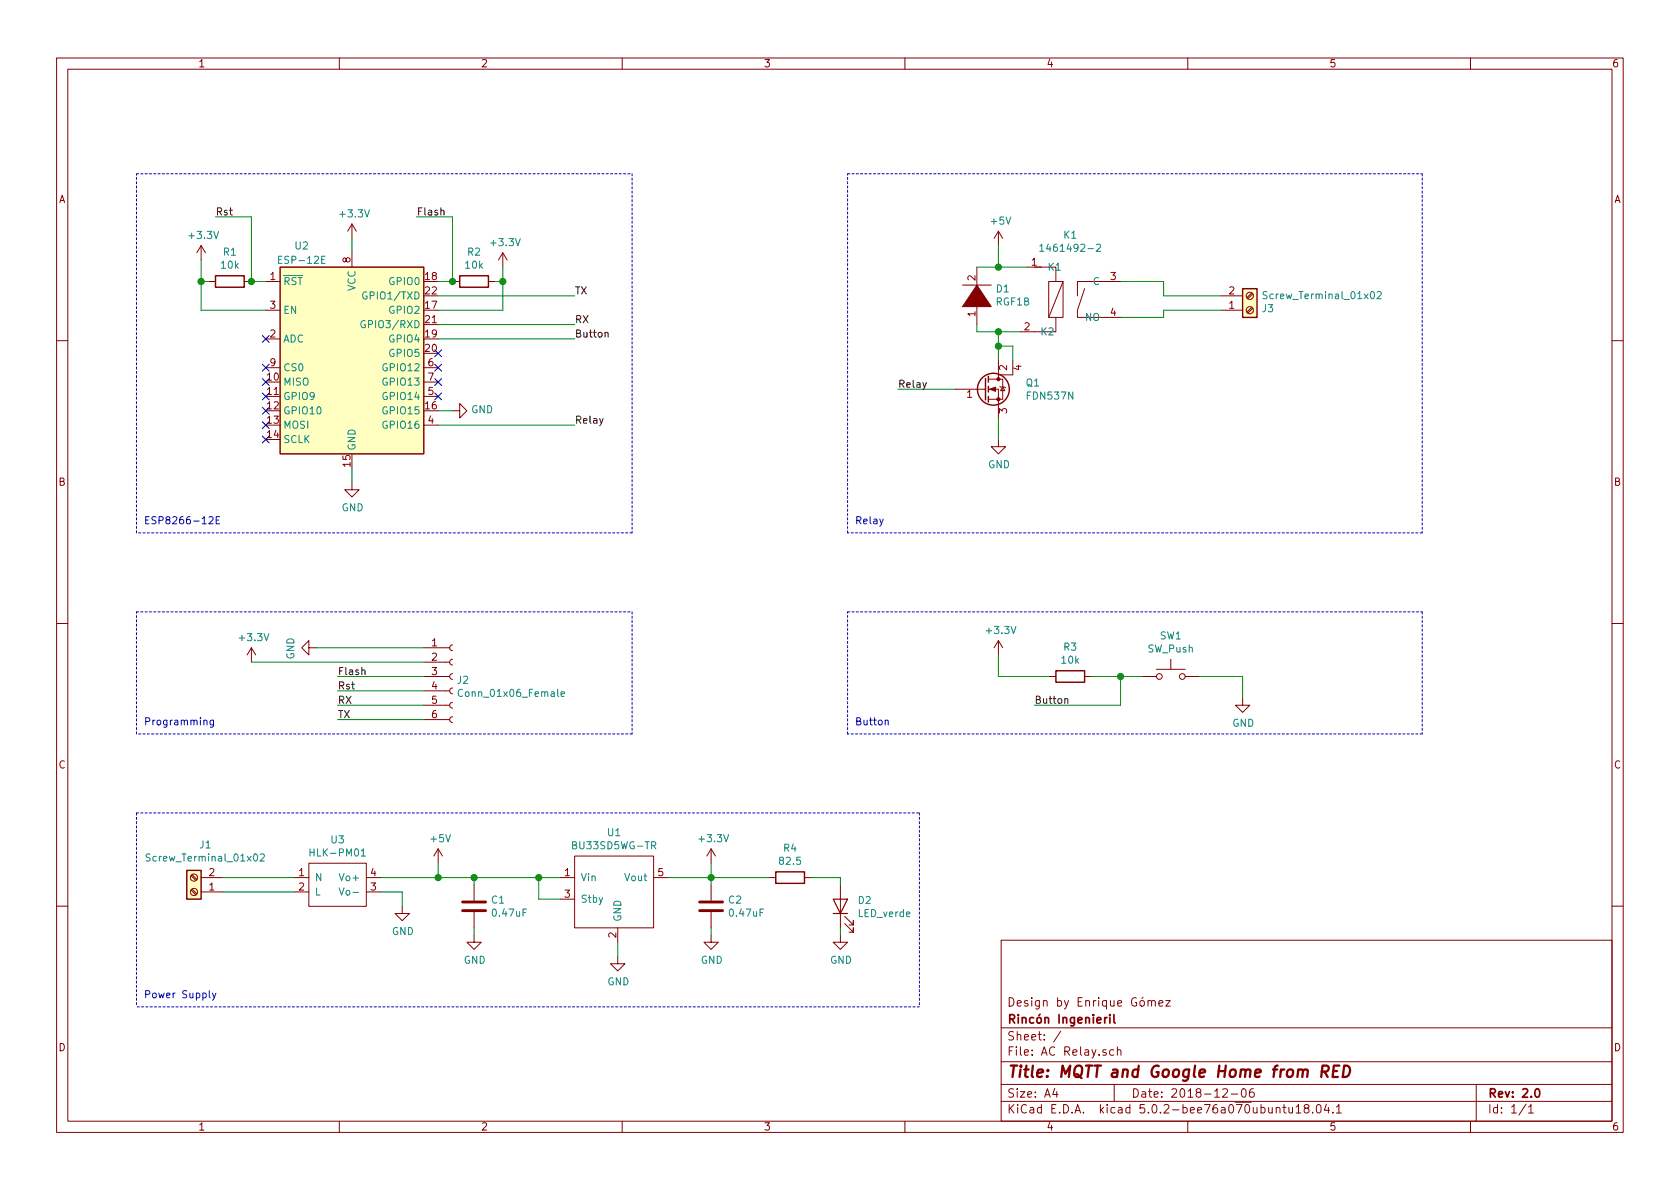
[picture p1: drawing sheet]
<svg xmlns="http://www.w3.org/2000/svg" width="297mm" height="210mm" viewBox="0 0 297 210" stroke-linecap="round" stroke-linejoin="round" font-family="sans-serif">
<g fill="none" stroke="#840000" stroke-width=".18">
<path d="M10 10.3h277v189.9h-277zM12 12.2h273v186.1h-273zM60 10.3v1.9M110 10.3v1.9M160 10.3v1.9M210 10.3v1.9M260 10.3v1.9M62.2 39.6v2.6M62.2 39.6l-.7 1.3M62.2 39.6l.8 1.3M35.6 43.4l-.8 1.3M35.6 43.4v2.6"/>
<path d="M35.6 43.4l.7 1.3M36.8 49.8h1.3M43.2 49.8h1.2M47 49.8h2.5M47 59.9h2.5M47 54.9h2.5M62.2 44.7v2.5M80 49.8h1.3M86.4 49.8h1.2M88.9 44.7l-.8 1.3M88.9 44.7v2.5M88.9 44.7l.8 1.3"/>
<path d="M170.2 50.4h5.1M172.7 47.2v3.8M172.7 53.6v3.8M176.5 40.9l-.7 1.3M176.5 40.9v2.5M176.5 40.9l.8 1.3M181.6 47.2h2.5M182.9 47.2h3.8v2.6M185.4 49.8h2.6v6.3h-2.6zM186.7 56.1v2.6h-6.4M188 49.8l-2.6 6.3M191.8 51l-1.3 3.9v1.2h7.6"/>
<path d="M198.1 49.8h-7.6v2.5M215.9 54.9h3.8M215.9 52.3h3.8M221.3 51.8l-.9 .8M221.3 54.4l-.9 .8M221.5 52l-.9 .8M221.5 54.5l-.9 .9M10 60.2h2M47 65h2.5M74.9 75.2h2.6M74.9 70.1h2.6M74.9 65h2.6"/>
<path d="M74.9 67.6h2.6M80 72.6h1.3v-1.2l1.2 1.2-1.2 1.3v-1.3M168.9 68.8h5.1M174 68.8h.2M174.8 68.8h1.7v5.1M174.8 67.1h1.7M176.5 77.7v1.3h1.3l-1.3 1.3-1.2-1.3h1.2M176.5 67.1h.8v3.5h-2.5M176.5 63.7v3.4M176.8 68.3l.1 .1h.8l.1 .2M177.3 68.4l.4 .7h-.8zM179.1 63.7v2.6h-2.6"/>
<path d="M285 60.2h2M62.2 85.3v1.3h1.3l-1.3 1.3-1.2-1.3h1.2M10 110.3h2M44.4 114.5l-.7 1.3M44.4 114.5v2.6M44.4 114.5l.8 1.3M54.6 114.5v-1.2l-1.3 1.2 1.3 1.3v-1.3h1.3M74.9 119.6h4.6M74.9 117.1h4.6M74.9 114.5h4.6M80 119.1l-.3 .1-.2 .4 .1 .3 .4 .2M80 116.6l-.3 .1-.2 .3 .1 .4 .4 .2"/>
<path d="M80 114l-.3 .1-.2 .4 .1 .4 .4 .2M176.5 113.3v2.5M176.5 113.3l-.7 1.2M176.5 113.3l.8 1.2M185.4 119.6h1.3M191.8 119.6h1.2M201.9 119.6h2.6M204.5 118.4h5M207 116.6v1.8M209.5 119.6h2.6M285 110.3h2M74.9 127.2h4.6"/>
<path d="M74.9 124.7h4.6M74.9 122.2h4.6M80 126.7l-.3 .1-.2 .4 .1 .4 .4 .2M80 124.2l-.3 .1-.2 .3 .1 .4 .4 .2M80 121.7l-.3 .1-.2 .3 .1 .4 .4 .2M219.7 123.4v1.3h1.3l-1.3 1.3-1.3-1.3h1.3M33.8 154.9l.8 .8M33.8 157.4l.8 .8M34 154.7l.8 .8M34 157.2l.8 .9M35.6 157.7h3.8M35.6 155.2h3.8"/>
<path d="M52.1 157.7h2.5M52.1 155.2h2.5M54.6 152.6h10.2v7.7h-10.2zM64.8 157.7h2.5M64.8 155.2h2.5M77.5 150.1l-.8 1.3M77.5 150.1v2.5M77.5 150.1l.7 1.3M83.8 156.5v2.8M99.1 155.2h2.5M99.1 159h2.5M101.6 151.4h14v12.7h-14z"/>
<path d="M115.6 155.2h2.5M125.7 150.1l-.7 1.3M125.7 150.1v2.5M125.7 156.5v2.8M125.7 150.1l.8 1.3M135.9 155.2h1.3M142.2 155.2h1.3M148.6 156.5v7.6M10 160.2h2M71.1 160.3v1.2h1.3l-1.3 1.3-1.3-1.3h1.3M83.8 165.3v1.3h1.3l-1.3 1.3-1.3-1.3h1.3M83.8 161.3v2.8"/>
<path d="M109.2 169.2v1.2h1.3l-1.3 1.3-1.3-1.3h1.3M109.2 164.1v2.5M125.7 165.3v1.3h1.3l-1.3 1.3-1.2-1.3h1.2M125.7 161.3v2.8M148.6 165.3v1.3h1.3l-1.3 1.3-1.3-1.3h1.3M149.4 163.3l1.5 1.5v-.7v.7h-.8M149.4 162l1.5 1.6v-.8v.8h-.8M177 166.3h108v32h-108zM203 177.1l.2-.2 .4 .1v.9M203.6 177.1a.36 .36 0 0 1 .3-.2 .36 .36 0 0 1 .4 .2v.8M204.9 177.4l.7-.1-.1-.3-.4-.1-.2 .2 .1 .7h.5M206.1 176.9h.8l-.8 1h.8"/>
<path d="M285 160.2h2M60 198.3v1.9M110 198.3v1.9M160 198.3v1.9M177 194.8h108M177 191.8h108M177 187.8h108M177 181.8h108M186.5 192.5l-.4 1h1M186.8 193v1M187.6 182.3l-1.3 2M196.9 185.7l-.4-.1-.3 .3 .1 .6 .2 .1 .4-.1"/>
<path d="M197 191.8v3M197.6 185.7a.37 .37 0 0 1 .6 .1v.8M197.6 185.1v1.5M210 198.3v1.9M216.2 192.7l.2-.2h.4l.2 .5-.9 1h.9M217.7 193.5h1.1M219.6 192.7l.4-.2a.94 .94 0 0 1 0 1.5 .82 .82 0 0 1-.4-1.3zM221.6 192.5a.59 .59 0 0 0-.7 .7l.1 .7 .2 .1 .5-.1 .1-.5-.2-.2-.4-.1-.3 .3M226.8 195.8h.6M227 195.3v1.3l.4 .2M227.9 195.8v.9l.4 .1 .2-.1M228.5 195.8v1"/>
<path d="M229.2 195.8l.4-.5v1.5M229.2 196.8h.8M230.9 196l-.2-.2-.1-.2 .3-.3h.3l.2 .3v.2l-.7 .2a.48 .48 0 0 0 0 .7l.2 .1 .5-.1a.48 .48 0 0 0-.2-.7M232.1 196.7v.1M232.9 195.5l.3-.2a.94 .94 0 0 1 0 1.5l-.4-.3-.1-.6zM234.5 195.2l-.3 1.1h.9M234.9 195.8v1M235.7 196.7v.1M236.3 195.8l.4-.5v1.5M236.3 196.8h.9M260 198.3v1.9M261 191.8v6.5"/>
<path d="M269.8 195.2l-1.2 2M270.3 195.8l.4-.5v1.5M270.3 196.8h.8"/>
<circle cx="221" cy="54.9" r=".63"/>
<circle cx="221" cy="52.3" r=".63"/>
<circle cx="205" cy="119.6" r=".51"/>
<circle cx="209" cy="119.6" r=".51"/>
<circle cx="34.3" cy="155.2" r=".63"/>
<circle cx="34.3" cy="157.7" r=".63"/>
</g>
<path d="M195.7 179.9l-.3 .2-.1 .1M196.2 179.4v.2M196.2 179.9v1M197 179.4v1.3l.2 .2M271.5 192.7l.2-.2a.81 .81 0 0 1 .6 .6 .81 .81 0 0 1-.3 .8l-.1 .1a.79 .79 0 0 1-.4-1.3z" fill="none" stroke="#840000" stroke-width=".3"/>
<path d="M233.7 189.5h.8a.56 .56 0 0 0 .4-.5 .56 .56 0 0 0-.3-.6h-.8l-.2 2M234.2 189.5l.5 .9M235.7 189.4h.7M236.8 188.4h-1l-.2 2h1M237.7 188.4h.5a1.09 1.09 0 0 1 .4 1.3 1.09 1.09 0 0 1-1.2 .7z" fill="none" stroke="#840000" stroke-width=".41"/>
<g fill="#ffffc2" stroke="#ffffc2" stroke-width=".18">
<path d="M49.5 47.2h25.4v33.1h-25.4z"/>
<path d="M33 153.9h2.6v5.1h-2.6z"/>
<path d="M219.7 51h2.5v5.1h-2.5z"/>
</g>
<g fill="none" stroke="#840000" stroke-width=".25">
<path d="M38.1 48.8h5.1v2h-5.1zM49.5 47.2h25.4v33.1h-25.4zM81.3 48.8h5.1v2h-5.1zM219.7 51h2.5v5.1h-2.5zM174.2 66.9v3.8M174.8 66.5v1.1M174.8 68.3v1M174.8 70.1v1M186.7 118.6h5.1v2h-5.1zM33 153.9h2.6v5.1h-2.6zM137.2 154.2h5v2h-5z"/>
<circle cx="175.6" cy="68.8" r="2.82"/>
</g>
<g fill="none" stroke="#008484" stroke-width=".18">
<path d="M57.5 45.3h-.6v1.3h.6M64.5 56.8a.59 .59 0 0 0-.7 .5 .59 .59 0 0 0 .7 .6l.1-.5h-.2M64.8 51.7a.59 .59 0 0 0-.7 .6 .59 .59 0 0 0 .7 .5l.1-.5h-.2M183.8 43.5l.4-.3v1.2M183.8 44.4h.8M193.9 43.3l.5-.1 .2 .3-.1 .2-.7 .7h.8M224 51.6h-.5l-.1 .1v.4l.6 .2v.3l-.2 .2h-.5M243.5 51.7l.5-.1 .2 .3v.2l-.8 .7h.8M81.8 122a.6 .6 0 0 0-.8 .4 .6 .6 0 0 0 .6 .8l.2-.2M99.2 122.7l.6-.1-.1-.2-.3-.1-.2 .2 .1 .6h.4M26.5 151.1l-.4-.1-.2 .1v.5l.6 .2v.2l-.2 .3-.5-.1M46 151.1l.5-.1 .2 .4v.2l-.8 .7h.8"/>
<path d="M60 157l.4 1.3 .4-1.3M63.9 150.5l.3-.4v1.3M63.9 151.4h.7"/>
</g>
<g fill="none" stroke="#008400" stroke-width=".18">
<path d="M38.1 38.3h6.3v11.5h2.6M73.7 38.3h6.3v11.5h-2.5M35.6 46v8.9h11.4M35.6 49.8h1.2M62.2 42.2v2.5M77.5 52.3h24.1M77.5 57.4h24.1M77.5 59.9h24.1M87.6 49.8h1.3M88.9 47.2v7.7h-11.4M172.7 57.4v1.3h7.6M172.7 47.2h8.9"/>
<path d="M176.5 43.4v3.8M176.5 58.7v5M198.1 49.8h7.6v2.5h10.2M215.9 54.9h-10.2v1.2h-7.6M77.5 72.6h2.5M77.5 75.2h24.1M158.7 68.8h10.2M176.5 73.9v3.8M176.5 61.2h2.6v2.5M62.2 82.8v2.5M44.4 117.1h30.5M55.9 114.5h19"/>
<path d="M59.7 119.6h15.2M176.5 115.8v3.8h8.9M193 119.6h8.9M198.1 119.6v5.1h-15.2M212.1 119.6h7.6v3.8M59.7 122.2h15.2M59.7 124.7h15.2M59.7 127.2h15.2M39.4 157.7h12.7M39.4 155.2h12.7M67.3 157.7h3.8v2.6M67.3 155.2h31.8"/>
<path d="M77.5 152.6v2.6M83.8 155.2v1.3M95.2 155.2v3.8h3.9M118.1 155.2h17.8M125.7 152.6v3.9M143.5 155.2h5.1v1.3M83.8 164.1v1.2M109.2 166.6v2.6M125.7 164.1v1.2M148.6 164.1v1.2"/>
</g>
<path d="M81.8 159.5h4.1M123.7 159.5h4.1M81.8 161h4.1M123.7 161h4.1" fill="none" stroke="#840000" stroke-width=".51"/>
<g fill="none" stroke="#0000c2" stroke-width=".18" stroke-dasharray=".4 .4">
<path d="M24.1 30.7h87.7M111.8 30.7v63.5M149.9 30.7h101.6M251.5 30.7v63.5M24.1 94.2v-63.5M111.8 94.2h-87.7M149.9 94.2v-63.5M251.5 94.2h-101.6M24.1 108.2h87.7M111.8 108.2v21.6M149.9 108.2h101.6M251.5 108.2v21.6"/>
<path d="M24.1 129.8v-21.6M111.8 129.8h-87.7M149.9 129.8v-21.6M251.5 129.8h-101.6M24.1 143.8v34.2M24.1 143.8h138.5M162.6 143.8v34.2M162.6 178h-138.5"/>
</g>
<path d="M37 91.5l.4-.1 .3 .3-.1 .2-.7 .7h.8M38.2 92h.5M38.8 91.4h-.6v1.2h.6M36 127.5l.2-.2 .3 .1 .1 .8M37.7 127.3v1.1l-.2 .2-.3-.1M37.7 127.4l-.3-.1-.3 .3 .2 .5h.4M156.5 127.5l.2-.2 .3 .1v.8M37 175.2v1.1l.2 .1M37.6 175.6l.3 .8M38.2 175.6l-.5 1.2-.1 .1" fill="none" stroke="#0000c2" stroke-width=".18"/>
<g fill="#008400" stroke="#008400" stroke-width=".25">
<circle cx="125.7" cy="155.2" r=".51"/>
<circle cx="35.6" cy="49.8" r=".51"/>
<circle cx="44.5" cy="49.8" r=".51"/>
<circle cx="88.9" cy="49.8" r=".51"/>
<circle cx="80" cy="49.8" r=".51"/>
<circle cx="176.5" cy="58.7" r=".51"/>
<circle cx="176.5" cy="47.2" r=".51"/>
<circle cx="198.1" cy="119.6" r=".51"/>
<circle cx="77.5" cy="155.2" r=".51"/>
<circle cx="95.3" cy="155.2" r=".51"/>
<circle cx="83.8" cy="155.2" r=".51"/>
<circle cx="176.5" cy="61.2" r=".51"/>
</g>
<path d="M78 37.3l.1-.1h.3l.1 .8M107 58.9l.2-.1h.3v.8M64 118.6l.2-.1h.3v.8M188.3 123.7l.1-.2 .3 .1 .1 .8" fill="none" stroke="#000" stroke-width=".18"/>
<g fill="#840000" stroke="#840000" stroke-width=".18">
<path d="M172.7 50.4l2.6 3.8h-5.1z"/>
<path d="M175 68.8l1-.4v.8z"/>
<circle cx="176.5" cy="70.6" r=".28"/>
<circle cx="176.5" cy="67.1" r=".28"/>
</g>
<g fill="none" stroke="#000084" stroke-width=".18">
<path d="M46.4 59.3l1.2 1.2M47.6 59.3l-1.2 1.2M46.4 64.4l1.2 1.2M46.4 66.9l1.2 1.3M46.4 69.5l1.2 1.2M46.4 72l1.2 1.2M46.4 74.6l1.2 1.2M46.4 77.1l1.2 1.2M47.6 64.4l-1.2 1.2M47.6 66.9l-1.2 1.3M47.6 69.5l-1.2 1.2M47.6 72l-1.2 1.2"/>
<path d="M47.6 74.6l-1.2 1.2M47.6 77.1l-1.2 1.2M76.9 69.5l1.2 1.2M76.9 66.9l1.2 1.3M76.9 64.4l1.2 1.2M76.9 61.9l1.2 1.2M78.1 69.5l-1.2 1.2M78.1 66.9l-1.2 1.3M78.1 64.4l-1.2 1.2M78.1 61.9l-1.2 1.2"/>
</g>
<path d="M147.3 159h2.6l-1.3 2.5zM147.3 161.5h2.6" fill="none" stroke="#840000" stroke-width=".2"/>
<text font-size="2.8" fill="#840000" x="178" y="190.5">Title: MQTT and Google Home from RED</text>
<g font-size="2.1" fill="#840000">
<text x="178" y="178">Design by Enrique Gómez</text>
<text x="178" y="184">Sheet: /</text>
<text x="178" y="181">Rincón Ingenieril</text>
<text x="178" y="186.7">File: AC Relay.sch</text>
<text x="178" y="196.9">KiCad E.D.A. kicad 5.0.2-bee76a070ubuntu18.04.1</text>
<text x="178" y="194.1">Size: A4</text>
<text x="200" y="194.1">Date: 2018-12-06</text>
<text x="263" y="194.1">Rev: 2.0</text>
<text x="263" y="196.9">Id: 1/1</text>
</g>
<g font-size="1.8" fill="#840000">
<text x="35" y="11.9">1</text>
<text x="85" y="11.9">2</text>
<text x="135" y="11.9">3</text>
<text x="185" y="11.9">4</text>
<text x="235" y="11.9">5</text>
<text x="285" y="11.9">6</text>
<text x="10.4" y="35.9">A</text>
<text x="285.4" y="35.9">A</text>
<text x="62" y="46.5" transform="rotate(-90 62 46.5)">8</text>
<text x="182.4" y="47">1</text>
<text x="47.8" y="49.5">1</text>
<text x="75.2" y="49.5">18</text>
<text x="75.2" y="52.1">22</text>
<text x="172.5" y="49.6" transform="rotate(-90 172.5 49.6)">2</text>
<text x="196.4" y="49.5">3</text>
<text x="217.3" y="52.1">2</text>
<text x="47.8" y="59.7">2</text>
<text x="47.8" y="54.6">3</text>
<text x="75.2" y="54.6">17</text>
<text x="75.2" y="59.7">19</text>
<text x="75.2" y="57.1">21</text>
<text x="172.5" y="56" transform="rotate(-90 172.5 56)">1</text>
<text x="181.1" y="58.4">2</text>
<text x="196.4" y="55.9">4</text>
<text x="217.3" y="54.6">1</text>
<text x="47.8" y="64.8">9</text>
<text x="75.2" y="62.2">20</text>
<text x="75.7" y="64.8">6</text>
<text x="178.1" y="65.5" transform="rotate(-90 178.1 65.5)">2</text>
<text x="180.6" y="65.5" transform="rotate(-90 180.6 65.5)">4</text>
<text x="47.3" y="67.3">10</text>
<text x="47.3" y="69.8">11</text>
<text x="75.7" y="69.8">5</text>
<text x="75.7" y="67.3">7</text>
<text x="171" y="70.4">1</text>
<text x="47.3" y="72.4">12</text>
<text x="47.3" y="74.9">13</text>
<text x="47.3" y="77.5">14</text>
<text x="75.2" y="72.4">16</text>
<text x="75.7" y="74.9">4</text>
<text x="178.1" y="73.1" transform="rotate(-90 178.1 73.1)">3</text>
<text x="62" y="82.5" transform="rotate(-90 62 82.5)">15</text>
<text x="10.4" y="85.9">B</text>
<text x="285.4" y="85.9">B</text>
<text x="76.4" y="114.3">1</text>
<text x="76.4" y="116.8">2</text>
<text x="76.4" y="119.4">3</text>
<text x="76.4" y="121.9">4</text>
<text x="76.4" y="124.5">5</text>
<text x="76.4" y="127">6</text>
<text x="10.4" y="135.9">C</text>
<text x="285.4" y="135.9">C</text>
<text x="37" y="154.9">2</text>
<text x="52.9" y="154.9">1</text>
<text x="65.6" y="154.9">4</text>
<text x="99.8" y="154.9">1</text>
<text x="116.4" y="154.9">5</text>
<text x="37" y="157.5">1</text>
<text x="52.9" y="157.5">2</text>
<text x="65.6" y="157.5">3</text>
<text x="99.8" y="158.7">3</text>
<text x="109" y="165.8" transform="rotate(-90 109 165.8)">2</text>
<text x="10.4" y="185.9">D</text>
<text x="285.4" y="185.9">D</text>
<text x="35" y="199.9">1</text>
<text x="85" y="199.9">2</text>
<text x="135" y="199.9">3</text>
<text x="185" y="199.9">4</text>
<text x="235" y="199.9">5</text>
<text x="285" y="199.9">6</text>
</g>
<g font-size="1.8">
<text x="38.1" y="38.1">Rst</text>
<text x="73.7" y="38.1">Flash</text>
<text x="101.6" y="52.1">TX</text>
<text x="101.6" y="57.1">RX</text>
<text x="101.6" y="59.7">Button</text>
<text x="158.7" y="68.6">Relay</text>
<text x="101.6" y="74.9">Relay</text>
<text x="59.7" y="119.4">Flash</text>
<text x="59.7" y="124.5">RX</text>
<text x="59.7" y="121.9">Rst</text>
<text x="182.9" y="124.5">Button</text>
<text x="59.7" y="127">TX</text>
</g>
<g font-size="1.8" fill="#008484">
<text x="60.3" y="38.4">+3.3V</text>
<text x="175.3" y="39.7">+5V</text>
<text x="33.6" y="42.3">+3.3V</text>
<text x="39.2" y="47.5">10k</text>
<text x="39.5" y="45.2">R1</text>
<text x="49.7" y="46.7">ESP-12E</text>
<text x="52.2" y="44.1">U2</text>
<text x="82.3" y="47.5">10k</text>
<text x="82.7" y="45.2">R2</text>
<text x="86.9" y="43.5">+3.3V</text>
<text x="185" y="44.5">1461492-2</text>
<text x="185.2" y="47.9">K1</text>
<text x="188.1" y="42.2">K1</text>
<text x="50" y="50.4">RST</text>
<text x="62.9" y="51.5" transform="rotate(-90 62.9 51.5)">VCC</text>
<text x="65" y="53">GPIO1/TXD</text>
<text x="69" y="50.4">GPIO0</text>
<text x="176.2" y="51.7">D1</text>
<text x="193.3" y="50.4">C</text>
<text x="224.1" y="52.9">Screw_Terminal_01x02</text>
<text x="50" y="55.5">EN</text>
<text x="64.8" y="58">GPIO3/RXD</text>
<text x="69" y="55.5">GPIO2</text>
<text x="176.1" y="54">RGF1B</text>
<text x="183.9" y="59.3">K2</text>
<text x="191.9" y="56.8">NO</text>
<text x="223.2" y="55.2">J3</text>
<text x="50" y="60.6">ADC</text>
<text x="50" y="65.7">CS0</text>
<text x="68" y="65.7">GPIO12</text>
<text x="69" y="60.6">GPIO4</text>
<text x="69" y="63.1">GPIO5</text>
<text x="50" y="68.2">MISO</text>
<text x="50" y="70.7">GPIO9</text>
<text x="68" y="70.7">GPIO14</text>
<text x="68" y="68.2">GPIO13</text>
<text x="181.5" y="68.3">Q1</text>
<text x="181.7" y="70.7">FDN537N</text>
<text x="50" y="73.3">GPIO10</text>
<text x="50" y="75.8">MOSI</text>
<text x="68" y="73.3">GPIO15</text>
<text x="68" y="75.8">GPIO16</text>
<text x="83.3" y="73.1">GND</text>
<text x="50" y="78.4">SCLK</text>
<text x="62.9" y="79.8" transform="rotate(-90 62.9 79.8)">GND</text>
<text x="174.7" y="82.8">GND</text>
<text x="60.4" y="90.4">GND</text>
<text x="42.5" y="113.4">+3.3V</text>
<text x="174.6" y="112.1">+3.3V</text>
<text x="205.1" y="113.1">SW1</text>
<text x="52" y="116.6" transform="rotate(-90 52 116.6)">GND</text>
<text x="187.8" y="117.4">10k</text>
<text x="188.1" y="115.1">R3</text>
<text x="202.9" y="115.4">SW_Push</text>
<text x="80.9" y="120.9">J2</text>
<text x="81.7" y="123.2">Conn_01x06_Female</text>
<text x="217.9" y="128.5">GND</text>
<text x="58.6" y="149.1">U3</text>
<text x="76.3" y="148.9">+5V</text>
<text x="107.5" y="147.9">U1</text>
<text x="123.8" y="148.9">+3.3V</text>
<text x="26.6" y="152.3">Screw_Terminal_01x02</text>
<text x="35.4" y="150">J1</text>
<text x="55.3" y="151.5">HLK-PM01</text>
<text x="55.6" y="155.8">N</text>
<text x="60.5" y="155.8">Vo+</text>
<text x="101.6" y="150.2">BU33SD5WG-TR</text>
<text x="102.6" y="155.8">Vin</text>
<text x="110.6" y="155.8">Vout</text>
<text x="138" y="152.9">82.5</text>
<text x="138.6" y="150.6">R4</text>
<text x="55.6" y="158.4">L</text>
<text x="60.9" y="158.4">Vo-</text>
<text x="86.9" y="159.8">C1</text>
<text x="102.6" y="159.6">Stby</text>
<text x="128.9" y="159.8">C2</text>
<text x="151.8" y="159.9">D2</text>
<text x="69.3" y="165.3">GND</text>
<text x="87.2" y="162.1">0.47uF</text>
<text x="109.9" y="163.1" transform="rotate(-90 109.9 163.1)">GND</text>
<text x="129.2" y="162.1">0.47uF</text>
<text x="151.8" y="162.2">LED_verde</text>
<text x="82" y="170.4">GND</text>
<text x="123.9" y="170.4">GND</text>
<text x="146.8" y="170.4">GND</text>
<text x="107.4" y="174.2">GND</text>
</g>
<g font-size="1.8" fill="#0000c2">
<text x="25.4" y="92.7">ESP8266-12E</text>
<text x="151.1" y="92.7">Relay</text>
<text x="25.4" y="128.3">Programming</text>
<text x="151.1" y="128.3">Button</text>
<text x="25.4" y="176.5">Power Supply</text>
</g>
</svg>
